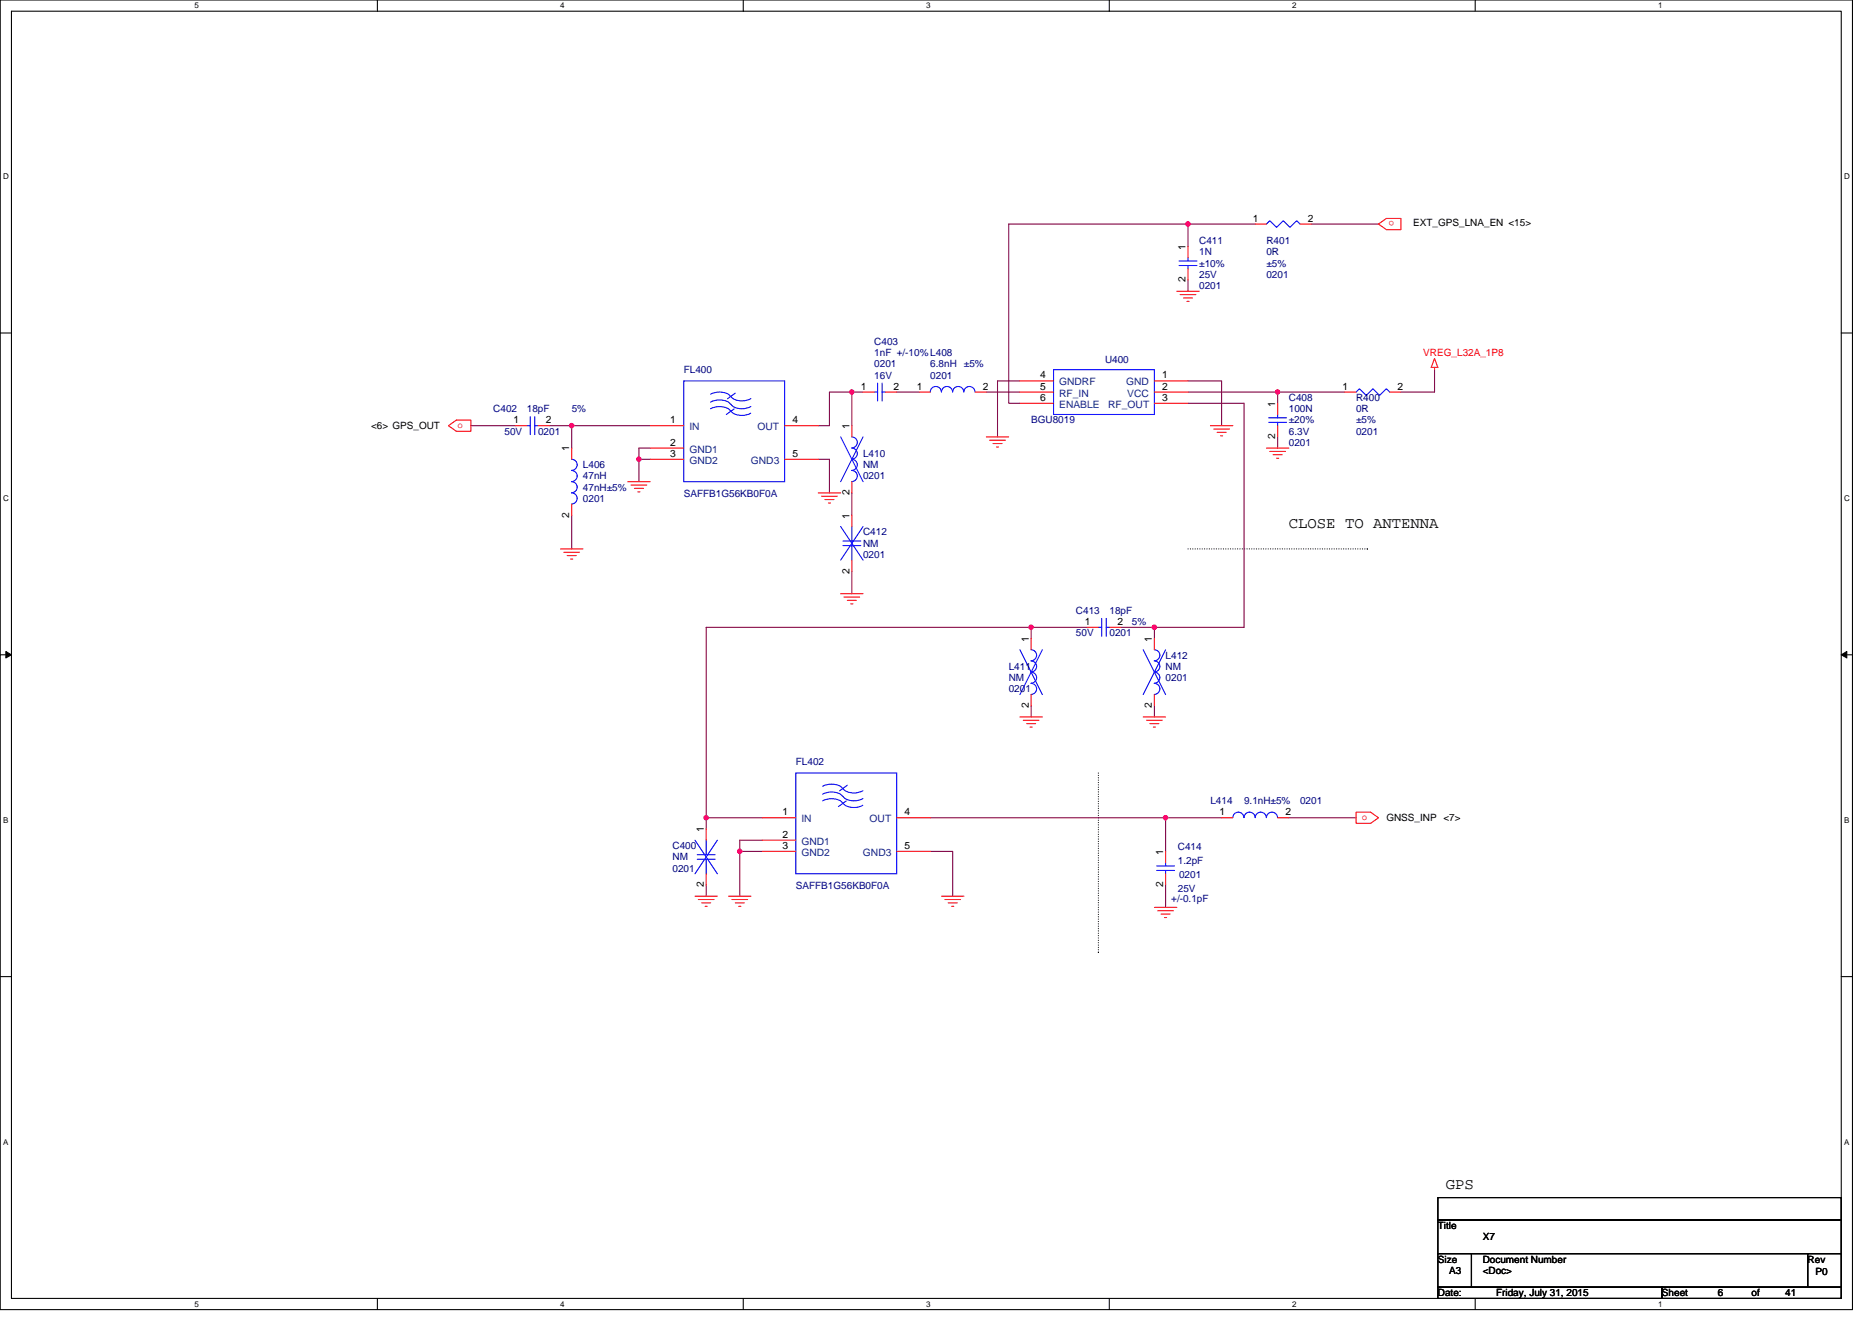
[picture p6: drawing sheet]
<svg xmlns="http://www.w3.org/2000/svg" width="297mm" height="210mm" viewBox="0 0 297 210" stroke-linecap="round" stroke-linejoin="round" font-family="sans-serif">
<path d="M0 0h293.9v207.9h-293.9zM1.8 1.8h290.4v204.3h-290.4z" fill="none" stroke="#000" stroke-width=".17"/>
<g fill="#fff">
<path d="M30.8 .2h.7v1.4h-.7z"/>
<path d="M30.8 206.3h.7v1.4h-.7z"/>
</g>
<path d="M59.9 0v1.8M59.9 206.1v1.8" fill="none" stroke="#000" stroke-width=".17"/>
<g fill="#fff">
<path d="M88.9 .2h.7v1.4h-.7z"/>
<path d="M88.9 206.3h.7v1.4h-.7z"/>
</g>
<path d="M117.9 0v1.8M117.9 206.1v1.8" fill="none" stroke="#000" stroke-width=".17"/>
<g fill="#fff">
<path d="M147 .2h.7v1.4h-.7z"/>
<path d="M147 206.3h.7v1.4h-.7z"/>
</g>
<path d="M176 0v1.8M176 206.1v1.8" fill="none" stroke="#000" stroke-width=".17"/>
<g fill="#fff">
<path d="M205 .2h.7v1.4h-.7z"/>
<path d="M205 206.3h.7v1.4h-.7z"/>
</g>
<path d="M234.1 0v1.8M234.1 206.1v1.8" fill="none" stroke="#000" stroke-width=".17"/>
<g fill="#fff">
<path d="M263.1 .2h.7v1.4h-.7z"/>
<path d="M263.1 206.3h.7v1.4h-.7z"/>
<path d="M.5 27.3h.9v1.4h-.9z"/>
<path d="M292.6 27.3h.9v1.4h-.9z"/>
<path d="M.5 78.4h.9v1.4h-.9z"/>
<path d="M292.6 78.4h.9v1.4h-.9z"/>
</g>
<path d="M0 52.9h1.8M292.2 52.9h1.7" fill="none" stroke="#000" stroke-width=".17"/>
<g fill="#fff">
<path d="M.5 129.5h.8v1.4h-.8z"/>
<path d="M292.6 129.5h.9v1.4h-.9z"/>
</g>
<path d="M0 103.9h1.8M292.2 103.9h1.7" fill="none" stroke="#000" stroke-width=".17"/>
<path d="M.9 103.4l.9 .5-.9 .5zM292.2 103.9l.8-.5v1z" fill="#000" stroke="#000" stroke-width=".16"/>
<g fill="#fff">
<path d="M.5 180.5h.8v1.4h-.8z"/>
<path d="M292.6 180.5h.9v1.4h-.9z"/>
</g>
<path d="M0 155h1.8M292.2 155h1.7M228.2 190.1h64v3.5h-64zM228.2 193.6h64v5.4h-64zM228.2 199h5.3v5.3h-5.3zM233.5 199h53.3v5.3h-53.3zM286.8 199h5.4v5.3h-5.4zM228.2 204.3h35.5v1.8h-35.5zM263.7 204.3h28.5v1.8h-28.5z" fill="none" stroke="#000" stroke-width=".17"/>
<path d="M188.5 87.1h28.5M217 87.1h.1M174.3 122.7v28.4M174.3 151.1h.1" fill="none" stroke="#000" stroke-width=".17" stroke-dasharray="0 .3"/>
<g fill="none" stroke="#800040" stroke-width=".17">
<path d="M188.5 35.6h10.7M188.5 39.1v-3.5h-28.4v28.4h1.7M208.1 35.6h10.6M188.5 44.4v1.8M227.6 58.7v3.5h-5.3M74.7 67.6h7.1M87.2 67.6h3.5M90.7 67.6h12.5M90.7 67.6v3.5M101.4 72.9v3.6M101.4 72.9h1.8M103.2 71.1h-1.8v1.8"/>
<path d="M129.8 72.9h1.8v5.3M135.2 62.2v5.4M135.2 62.2h-3.6v5.4h-1.8M135.2 78.2v3.6M135.2 62.2h1.7M142.3 62.2h3.5M156.5 62.2h5.3M161.8 60.5h-3.5v8.8M188.5 64h8.9v35.6h-14.2M188.5 62.2h14.2M188.5 60.5h5.3v7.1M202.7 62.2h10.7"/>
<path d="M202.7 69.3v1.8M202.7 62.2v1.8M90.7 81.8v5.3M135.2 90.7v3.5M163.6 99.6h-51.5v30.2h8.8M163.6 99.6v1.7M163.6 99.6h8.9M177.8 99.6h5.4M183.2 99.6v1.7M163.6 112v1.8M183.2 112v1.8M112.1 129.8v1.8"/>
<path d="M117.4 135.1v7.1M117.4 135.1h3.5M120.9 133.4h-3.5v1.7M147.6 135.1h3.6v7.1M147.6 129.8h37.4M185 129.8v5.3M185 129.8h8.8M204.5 129.8h10.7M112.1 140.5v1.7M185 140.5v3.5"/>
</g>
<g fill="#f0f" stroke="#f0f" stroke-width=".17">
<circle cx="90.7" cy="67.6" r=".35"/>
<circle cx="101.4" cy="72.9" r=".35"/>
<circle cx="112" cy="129.8" r=".35"/>
<circle cx="163.6" cy="99.6" r=".35"/>
<circle cx="183.2" cy="99.6" r=".35"/>
<circle cx="117.4" cy="135.1" r=".35"/>
<circle cx="184.9" cy="129.8" r=".35"/>
<circle cx="135.2" cy="62.2" r=".35"/>
<circle cx="188.5" cy="35.5" r=".35"/>
<circle cx="202.7" cy="62.2" r=".35"/>
</g>
<g fill="none" stroke="#f00" stroke-width=".17">
<path d="M188.5 39.1v1.8M199.2 35.6h1.8M206.3 35.6h1.8M218.7 35.6l1.3-.9h2.3v1.7h-2.3zM186.7 46.2h3.6M187.3 46.8h2.5M187.8 47.3h1.4M188.3 47.8h.4M188.5 42.7v1.7M227.6 56.9l.6 1.4h-1.1zM227.6 58.3v.4M71.2 67.6l1.2-.9h2.3v1.8h-2.3z"/>
<path d="M81.8 67.6h1.8M85.4 67.6h1.8M90.7 71.1v1.8M99.6 76.5h3.6M100.1 77h2.5M100.7 77.5h1.4M101.2 78.1h.4M103.2 67.6h5.3M103.2 72.9h5.3M103.2 71.1h5.3M124.5 67.6h5.3M124.5 72.9h5.3"/>
<path d="M129.8 78.2h3.6M130.4 78.8h2.5M130.9 79.3h1.4M131.4 79.8h.4M135.2 67.6v1.7M135.2 76.5v1.7M136.9 62.2h1.8M140.5 62.2h1.8M145.8 62.2h1.8M154.7 62.2h1.8M156.5 69.3h3.6M157 69.9h2.5"/>
<path d="M157.6 70.4h1.4M158.1 71h.4M161.8 60.5h5.4M161.8 62.2h5.4M161.8 64h5.4M183.2 60.5h5.3M183.2 62.2h5.3M183.2 64h5.3M192.1 67.6h3.5M192.6 68.1h2.5M193.1 68.6h1.5M193.7 69.2h.3"/>
<path d="M201 71.1h3.5M201.5 71.6h2.5M202 72.2h1.5M202.6 72.7h.3M202.7 64v1.8M202.7 67.6v1.7M213.4 62.2h1.8M220.5 62.2h1.8M88.9 87.1h3.6M89.5 87.7h2.5M90 88.2h1.4M90.5 88.7h.4"/>
<path d="M90.7 80v1.8M133.4 94.2h3.5M133.9 94.8h2.5M134.4 95.3h1.5M135 95.8h.3M135.2 81.8v1.8M135.2 88.9v1.8M172.5 99.6h1.8M176.1 99.6h1.7M161.8 113.8h3.6M162.4 114.3h2.5M162.9 114.9h1.4"/>
<path d="M163.4 115.4h.4M163.6 101.3v1.8M163.6 110.2v1.8M181.4 113.8h3.6M181.9 114.3h2.5M182.5 114.9h1.4M183 115.4h.3M183.2 101.3v1.8M183.2 110.2v1.8M112.1 131.6v1.7M112.1 138.7v1.8M120.9 129.8h5.4"/>
<path d="M120.9 135.1h5.4M120.9 133.3h5.4M142.3 129.8h5.3M142.3 135.1h5.3M185 135.1v1.8M185 138.7v1.8M193.8 129.8h1.8M202.7 129.8h1.8M215.2 128.9h2.3l1.2 .9-1.2 .9h-2.3zM110.3 142.2h3.5M110.8 142.8h2.5M111.3 143.3h1.5"/>
<path d="M111.9 143.8h.3M115.6 142.2h3.6M116.1 142.8h2.5M116.7 143.3h1.4M117.2 143.8h.4M149.4 142.2h3.5M149.9 142.8h2.5M150.4 143.3h1.5M151 143.8h.3M183.2 144h3.5M183.7 144.5h2.5M184.2 145.1h1.5"/>
<path d="M184.8 145.6h.3"/>
</g>
<g fill="none" stroke="#00f" stroke-width=".17">
<path d="M201 35.6l.5-.6 1.1 1.1 1-1.1 1.1 1.1 1.1-1.1 .5 .6M167.2 58.7h16v7.1h-16zM187.1 41.4h2.8M187.1 42.1h2.8M188.5 40.9v.5M188.5 42.1v.6M83.6 67.6h.5M84.1 66.1v2.9M84.9 66.1v2.9M84.9 67.6h.5M90.7 72.9a.88 .88 0 0 1 .9 .9 .88 .88 0 0 1-.9 .9 .89 .89 0 0 1 .9 .8 .89 .89 0 0 1-.9 .9 .89 .89 0 0 1 .9 .9 .89 .89 0 0 1-.9 .9 .89 .89 0 0 1 .9 .9 .89 .89 0 0 1-.9 .9M108.5 60.5h16v16h-16z"/>
<path d="M112.8 62.6a3 3 0 0 1 2.9 .1l.2 .2M112.8 64.9a3 3 0 0 1 2.9 .1l.2 .2M112.8 63.8a3 3 0 0 1 2.9 .1l.2 .3M116 64.2a2.56 2.56 0 0 0 3.1 .3M116 65.2a2.57 2.57 0 0 0 3.1 .4M116 62.9a2.6 2.6 0 0 0 3.1 .4M116.5 64.9l-1.3 .9M116.7 62.4l-1.3 .9M133.4 69.3l3.5 7.2M135.1 69.3a.88 .88 0 0 1 .9 .9 .88 .88 0 0 1-.9 .9M135.1 71.1a.88 .88 0 0 1 .9 .9 .88 .88 0 0 1-.9 .9M135.1 72.9a.88 .88 0 0 1 .9 .9 .88 .88 0 0 1-.9 .9 .89 .89 0 0 1 .9 .8 .89 .89 0 0 1-.9 .9"/>
<path d="M136.9 69.3l-3.5 7.2M138.7 62.2h.6M139.3 60.8v2.8M140 60.8v2.8M140 62.2h.5M147.6 62.2a.88 .88 0 0 1 .9-.9 .88 .88 0 0 1 .9 .9M149.4 62.2a.88 .88 0 0 1 .9-.9 .88 .88 0 0 1 .8 .9M151.2 62.2a.88 .88 0 0 1 .8-.9 .88 .88 0 0 1 .9 .9M152.9 62.2a.88 .88 0 0 1 .9-.9 .88 .88 0 0 1 .9 .9M201.3 66.3h2.8M201.3 67h2.8M202.7 65.8v.5"/>
<path d="M202.7 67v.6M215.2 62.2l.5-.5 1.1 1.1 1-1.1 1.1 1.1 1.1-1.1 .5 .5M133.4 83.6l3.5 5.3M133.7 85.9h2.9M133.7 86.6h2.9M135.2 83.6v2.3M135.2 86.6v2.3M136.9 83.6l-3.5 5.3M174.3 99.6h.5M174.8 98.1v2.9M175.5 98.1v2.9M175.5 99.6h.6"/>
<path d="M161.8 103.1l3.6 7.1M163.6 103.1a.88 .88 0 0 1 .9 .9 .88 .88 0 0 1-.9 .9 .89 .89 0 0 1 .9 .9 .89 .89 0 0 1-.9 .9 .89 .89 0 0 1 .9 .8 .89 .89 0 0 1-.9 .9 .89 .89 0 0 1 .9 .9 .89 .89 0 0 1-.9 .9M165.4 103.1l-3.6 7.1M181.4 103.1l3.6 7.1M183.2 103.1a.88 .88 0 0 1 .8 .9 .88 .88 0 0 1-.8 .9 .89 .89 0 0 1 .8 .9 .89 .89 0 0 1-.8 .9 .89 .89 0 0 1 .8 .8 .89 .89 0 0 1-.8 .9 .89 .89 0 0 1 .8 .9 .89 .89 0 0 1-.8 .9M185 103.1l-3.6 7.1M110.3 133.4l3.5 5.3M110.6 135.7h2.9M110.6 136.4h2.9M112.1 133.4v2.3M112.1 136.4v2.3M113.8 133.4l-3.5 5.3"/>
<path d="M126.3 122.7h16v16h-16zM130.5 124.8a3 3 0 0 1 3 .1l.2 .3M130.5 127.1a3 3 0 0 1 3 .1l.2 .3M130.5 126a3 3 0 0 1 3 .2l.2 .2M133.8 126.4a2.56 2.56 0 0 0 3.1 .3M133.8 127.5a2.57 2.57 0 0 0 3.1 .3M133.8 125.2a2.6 2.6 0 0 0 3.1 .3M134.3 127.1l-1.3 .9M134.4 124.6l-1.2 .9M183.5 137.4h2.9M183.5 138.2h2.9M185 136.9v.5"/>
<path d="M185 138.2v.5M199.2 129.8a.89 .89 0 0 0-.9-.9 .89 .89 0 0 0-.9 .9 .88 .88 0 0 0-.9-.9 .88 .88 0 0 0-.9 .9M200.9 129.8a.88 .88 0 0 0-.8-.9 .88 .88 0 0 0-.9 .9M202.7 129.8a.88 .88 0 0 0-.9-.9 .88 .88 0 0 0-.8 .9"/>
</g>
<g font-size="2.5">
<text x="204.5" y="83.8">CLOSE TO ANTENNA</text>
<text x="229.4" y="188.7">GPS</text>
</g>
<g font-size="1.6">
<text x="198.8" y="35.2">1</text>
<text x="207.5" y="35.2">2</text>
<text x="224.2" y="35.9">EXT_GPS_LNA_EN &lt;15&gt;</text>
<text x="188.1" y="39.6" transform="rotate(-90 188.1 39.6)">1</text>
<text x="188.1" y="44.8" transform="rotate(-90 188.1 44.8)">2</text>
<text x="136.6" y="61.8">1</text>
<text x="141.7" y="61.8">2</text>
<text x="145.5" y="61.8">1</text>
<text x="156" y="61.8">2</text>
<text x="165" y="60.1">4</text>
<text x="165" y="61.8">5</text>
<text x="165" y="63.6">6</text>
<text x="184.4" y="60.1">1</text>
<text x="184.4" y="61.8">2</text>
<text x="184.4" y="63.6">3</text>
<text x="202.3" y="64.5" transform="rotate(-90 202.3 64.5)">1</text>
<text x="213" y="61.8">1</text>
<text x="221.8" y="61.8">2</text>
<text x="58.9" y="68.1">&lt;6&gt; GPS_OUT</text>
<text x="81.5" y="67.2">1</text>
<text x="86.6" y="67.2">2</text>
<text x="90.3" y="71.6" transform="rotate(-90 90.3 71.6)">1</text>
<text x="106.4" y="67.2">1</text>
<text x="106.4" y="70.7">2</text>
<text x="125.7" y="67.2">4</text>
<text x="134.8" y="68.1" transform="rotate(-90 134.8 68.1)">1</text>
<text x="202.3" y="69.7" transform="rotate(-90 202.3 69.7)">2</text>
<text x="106.4" y="72.5">3</text>
<text x="125.7" y="72.5">5</text>
<text x="90.3" y="82.2" transform="rotate(-90 90.3 82.2)">2</text>
<text x="134.8" y="82.3" transform="rotate(-90 134.8 82.3)">1</text>
<text x="134.8" y="78.6" transform="rotate(-90 134.8 78.6)">2</text>
<text x="134.8" y="91.1" transform="rotate(-90 134.8 91.1)">2</text>
<text x="163.2" y="101.9" transform="rotate(-90 163.2 101.9)">1</text>
<text x="172.1" y="99.2">1</text>
<text x="177.3" y="99.2">2</text>
<text x="182.8" y="101.9" transform="rotate(-90 182.8 101.9)">1</text>
<text x="163.2" y="112.4" transform="rotate(-90 163.2 112.4)">2</text>
<text x="182.8" y="112.4" transform="rotate(-90 182.8 112.4)">2</text>
<text x="124.1" y="129.4">1</text>
<text x="143.5" y="129.4">4</text>
<text x="193.5" y="129.4">1</text>
<text x="204" y="129.4">2</text>
<text x="220" y="130.3">GNSS_INP &lt;7&gt;</text>
<text x="111.7" y="132.1" transform="rotate(-90 111.7 132.1)">1</text>
<text x="124.1" y="134.7">3</text>
<text x="124.1" y="133">2</text>
<text x="143.5" y="134.7">5</text>
<text x="184.6" y="135.7" transform="rotate(-90 184.6 135.7)">1</text>
<text x="111.7" y="140.8" transform="rotate(-90 111.7 140.8)">2</text>
<text x="184.6" y="140.8" transform="rotate(-90 184.6 140.8)">2</text>
<text x="228.2" y="195.1">Title</text>
<text x="235.3" y="196.8">X7</text>
<text x="228.2" y="200.4">Size</text>
<text x="229.9" y="202.2">A3</text>
<text x="235.3" y="200.4">Document Number</text>
<text x="235.3" y="202.2">&lt;Doc&gt;</text>
<text x="286.8" y="200.4">Rev</text>
<text x="288.1" y="202.3">P0</text>
<text x="228.2" y="205.7">Date:</text>
<text x="237.4" y="205.7">Friday, July 31, 2015</text>
<text x="263.7" y="205.7">Sheet</text>
<text x="272.6" y="205.7">6</text>
<text x="277.9" y="205.7">of</text>
<text x="283.3" y="205.7">41</text>
</g>
<g font-size="1.6" fill="#f00">
<text x="221.2" y="35.1" transform="rotate(180 221.2 35.1)">o</text>
<text x="225.8" y="56.5">VREG_L32A_1P8</text>
<text x="72.6" y="67.9">o</text>
<text x="216.1" y="130.2">o</text>
</g>
<g font-size="1.6" fill="#000080">
<text x="190.3" y="38.8">C411</text>
<text x="190.3" y="40.5">1N</text>
<text x="201" y="38.8">R401</text>
<text x="201" y="40.5">0R</text>
<text x="190.3" y="45.9">0201</text>
<text x="190.3" y="44.1">25V</text>
<text x="190.3" y="42.3">±10%</text>
<text x="201" y="42.3">±5%</text>
<text x="201" y="44.1">0201</text>
<text x="108.5" y="59.2">FL400</text>
<text x="138.7" y="54.8">C403</text>
<text x="138.7" y="56.5">1nF +/-10% L408</text>
<text x="138.7" y="58.3">0201</text>
<text x="147.6" y="58.3">6.8nH</text>
<text x="152.9" y="58.3">±5%</text>
<text x="175.3" y="57.6">U400</text>
<text x="78.3" y="65.4">C402</text>
<text x="83.6" y="65.4">18pF</text>
<text x="90.7" y="65.4">5%</text>
<text x="138.7" y="60.1">16V</text>
<text x="147.6" y="60.1">0201</text>
<text x="204.5" y="63.6">C408</text>
<text x="204.5" y="65.4">100N</text>
<text x="215.2" y="63.6">R400</text>
<text x="215.2" y="65.4">0R</text>
<text x="80" y="69">50V</text>
<text x="85.4" y="69">0201</text>
<text x="163.6" y="67.2">BGU8019</text>
<text x="204.5" y="70.8">0201</text>
<text x="204.5" y="69">6.3V</text>
<text x="204.5" y="67.2">±20%</text>
<text x="215.2" y="67.2">±5%</text>
<text x="215.2" y="69">0201</text>
<text x="92.5" y="74.3">L406</text>
<text x="92.5" y="76.1">47nH</text>
<text x="92.5" y="77.9">47nH±5%</text>
<text x="136.9" y="72.5">L410</text>
<text x="136.9" y="74.3">NM</text>
<text x="136.9" y="76.1">0201</text>
<text x="92.5" y="79.7">0201</text>
<text x="108.5" y="78.9">SAFFB1G56KB0F0A</text>
<text x="136.9" y="85">C412</text>
<text x="136.9" y="86.8">NM</text>
<text x="136.9" y="88.5">0201</text>
<text x="170.7" y="97.4">C413</text>
<text x="170.7" y="101">50V</text>
<text x="176.1" y="97.4">18pF</text>
<text x="176.1" y="101">0201</text>
<text x="179.6" y="99.2">5%</text>
<text x="160.1" y="106.3">L411</text>
<text x="185" y="104.5">L412</text>
<text x="185" y="106.3">NM</text>
<text x="160.1" y="108.1">NM</text>
<text x="160.1" y="109.9">0201</text>
<text x="185" y="108.1">0201</text>
<text x="126.3" y="121.4">FL402</text>
<text x="192.1" y="127.7">L414</text>
<text x="197.4" y="127.7">9.1nH±5%</text>
<text x="206.3" y="127.7">0201</text>
<text x="106.7" y="134.8">C400</text>
<text x="106.7" y="136.5">NM</text>
<text x="186.9" y="134.9">C414</text>
<text x="186.9" y="137.1">1.2pF</text>
<text x="106.7" y="138.3">0201</text>
<text x="126.3" y="141.2">SAFFB1G56KB0F0A</text>
<text x="185.8" y="143.1">+/-0.1pF</text>
<text x="186.9" y="141.5">25V</text>
<text x="187.1" y="139.4">0201</text>
</g>
<g font-size="1.6" fill="#004080">
<text x="168.1" y="61.2">GNDRF</text>
<text x="168.1" y="62.9">RF_IN</text>
<text x="168.1" y="64.7">ENABLE</text>
<text x="175.8" y="64.7">RF_OUT</text>
<text x="178.7" y="61.2">GND</text>
<text x="178.9" y="62.9">VCC</text>
<text x="109.4" y="68.3">IN</text>
<text x="109.4" y="71.8">GND1</text>
<text x="120.2" y="68.3">OUT</text>
<text x="109.4" y="73.6">GND2</text>
<text x="119.1" y="73.6">GND3</text>
<text x="127.2" y="130.5">IN</text>
<text x="138" y="130.5">OUT</text>
<text x="127.2" y="135.8">GND2</text>
<text x="127.2" y="134.1">GND1</text>
<text x="136.9" y="135.8">GND3</text>
</g>
<g font-size="1.3">
<text x="30.8" y="1.3">5</text>
<text x="88.9" y="1.3">4</text>
<text x="147" y="1.3">3</text>
<text x="205" y="1.3">2</text>
<text x="263.1" y="1.3">1</text>
<text x=".5" y="28.4">D</text>
<text x="292.6" y="28.4">D</text>
<text x=".5" y="79.5">C</text>
<text x="292.6" y="79.5">C</text>
<text x=".5" y="130.6">B</text>
<text x="292.6" y="130.6">B</text>
<text x=".5" y="181.7">A</text>
<text x="292.6" y="181.7">A</text>
<text x="30.8" y="207.4">5</text>
<text x="88.9" y="207.4">4</text>
<text x="147" y="207.4">3</text>
<text x="205" y="207.4">2</text>
<text x="263.1" y="207.4">1</text>
</g>
</svg>
